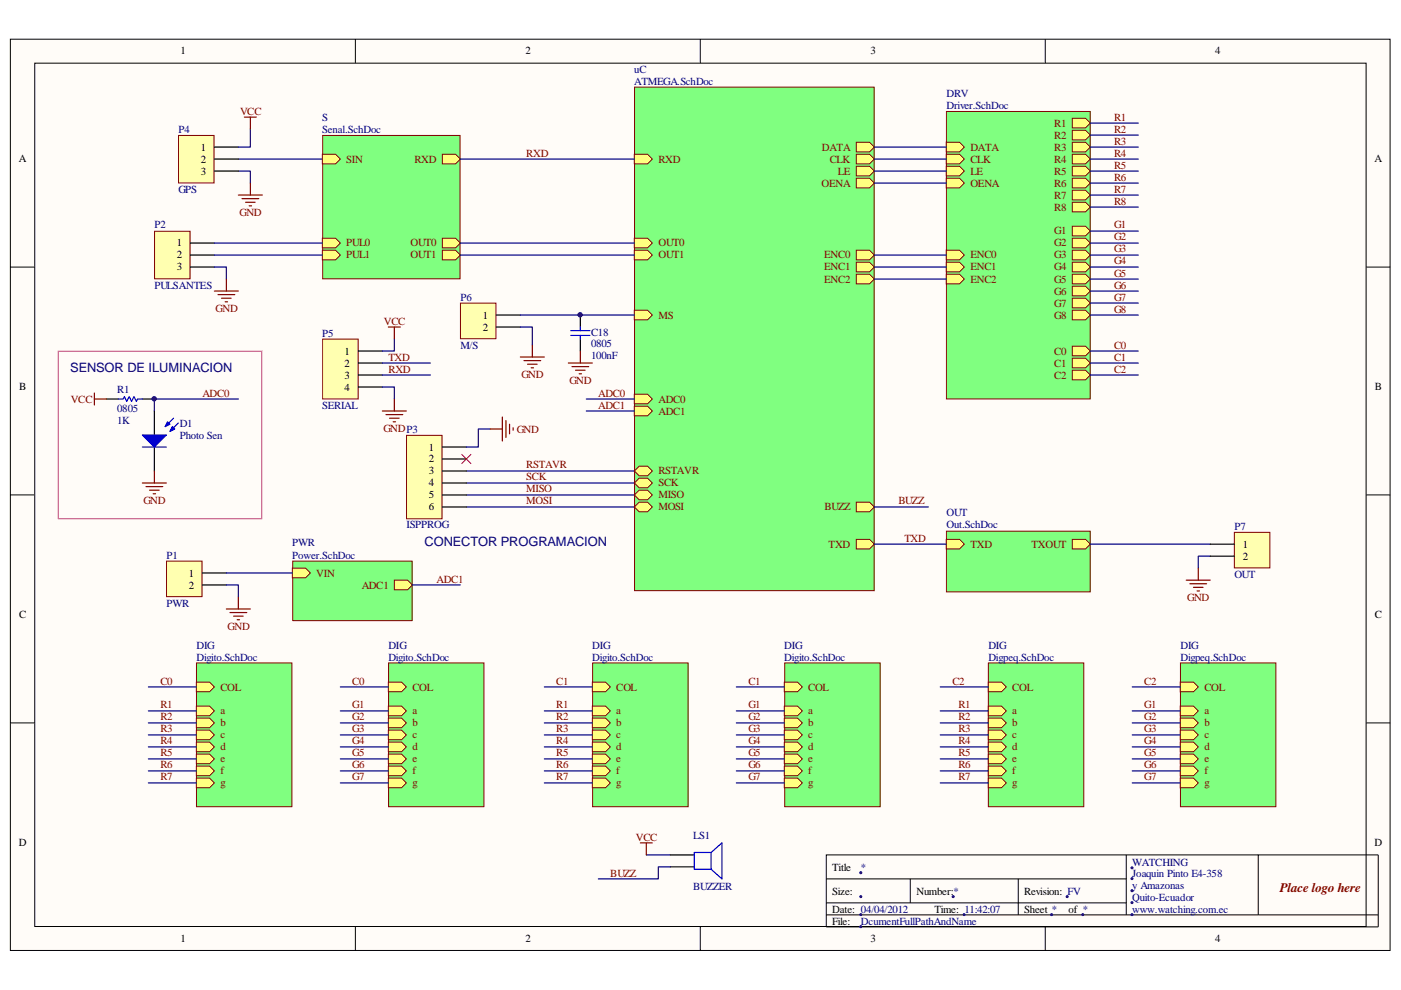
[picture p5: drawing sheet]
<svg xmlns="http://www.w3.org/2000/svg" width="297mm" height="210mm" viewBox="0 0 297 210" stroke-linecap="round" stroke-linejoin="round" font-family="sans-serif">
<path d="M2.3 8.4h292.4v193.1h-292.4z" fill="#fffcf8"/>
<path d="M2.2 8.3h292.5v193.2h-292.5z" fill="none" stroke="#000" stroke-width=".21"/>
<path d="M7.5 13.5h282.1v182.9h-282.1z" fill="#fffcf8"/>
<g fill="none" stroke="#000" stroke-width=".21">
<path d="M7.4 13.4h282.2v183h-282.2zM75.3 8.3v5.1M148.5 8.3v5.1M221.6 8.3v5.1M2.2 56.6h5.1M289.7 56.6h5.1M2.2 104.9h5.1M289.7 104.9h5.1M2.2 153.3h5.1M289.7 153.3h5.1M75.3 196.5v5.1M148.5 196.5v5.1"/>
<path d="M175.2 186.3h63.6M175.2 194h117M175.2 191.4h63.6M193 186.3v5.1M215.9 186.3v7.7M221.6 196.5v5.1M238.8 181.3v12.7M266.8 181.3h-91.6v15.2h117v-15.2h-25.4v12.7"/>
</g>
<g fill="#000080" stroke="#000080" stroke-width=".21">
<circle cx="182.5" cy="185" r=".21"/>
<circle cx="182.5" cy="190.1" r=".21"/>
<circle cx="202.1" cy="190.1" r=".21"/>
<circle cx="240" cy="184" r=".21"/>
<circle cx="226.3" cy="190.1" r=".21"/>
<circle cx="240" cy="186.3" r=".21"/>
<circle cx="240" cy="188.8" r=".21"/>
<circle cx="240" cy="191.4" r=".21"/>
<circle cx="240" cy="193.9" r=".21"/>
<circle cx="182.5" cy="193.9" r=".21"/>
<circle cx="204.4" cy="193.9" r=".2"/>
<circle cx="182.5" cy="196.5" r=".21"/>
<circle cx="229.6" cy="193.9" r=".21"/>
<circle cx="223" cy="193.9" r=".21"/>
</g>
<path d="M50.5 36.3h2.6v2.5M50.5 33.7h17.8" fill="none" stroke="#000080" stroke-width=".25"/>
<path d="M53.1 38.8v2.6M50.5 41.4h5.1M51.3 42.1h3.6M52.1 42.9h2M52.8 43.6h.5" fill="none" stroke="#800000" stroke-width=".25"/>
<path d="M68.5 28.8h29v30.3h-29z" fill="#80ff80"/>
<path d="M68.4 28.7h29.1v30.4h-29.1z" fill="none" stroke="#800000" stroke-width=".21"/>
<g fill="#ffff80" stroke="#800000" stroke-width=".21">
<path d="M68.3 32.7h2.8l1.1 1-1.1 1h-2.8z" fill-rule="evenodd"/>
<path d="M93.8 32.7h2.8l1 1-1 1h-2.8z" fill-rule="evenodd"/>
<path d="M68.3 50.5h2.8l1.1 1-1.1 1h-2.8z" fill-rule="evenodd"/>
<path d="M68.3 53.1h2.8l1.1 1-1.1 1h-2.8z" fill-rule="evenodd"/>
<path d="M93.8 50.5h2.8l1 1-1 1h-2.8z" fill-rule="evenodd"/>
<path d="M93.8 53.1h2.8l1 1-1 1h-2.8z" fill-rule="evenodd"/>
</g>
<path d="M32.9 49.1h7.4v10h-7.4z" fill="#ffffb0"/>
<path d="M32.8 49h7.5v10.1h-7.5z" fill="none" stroke="#800000" stroke-width=".21"/>
<path d="M40.4 51.5h5.1M40.4 54.1h5.1M40.4 56.6h5.1" fill="none" stroke="#000" stroke-width=".25"/>
<path d="M45.5 56.6h2.5v2.6M45.5 51.5h22.8M45.5 54.1h22.8M98.9 99.9h35.6M98.9 102.4h35.6M98.9 104.9h35.6M98.9 107.5h35.6" fill="none" stroke="#000080" stroke-width=".25"/>
<path d="M48 59.2v2.5M45.5 61.7h5M46.2 62.5h3.6M47 63.2h2M47.7 64h.5" fill="none" stroke="#800000" stroke-width=".25"/>
<path d="M86.3 92.4h7.4v17.6h-7.4z" fill="#ffffb0"/>
<path d="M86.2 92.3h7.5v17.7h-7.5z" fill="none" stroke="#800000" stroke-width=".21"/>
<path d="M93.8 94.8h5.1M93.8 97.3h5.1M93.8 99.9h5.1M93.8 102.4h5.1M93.8 104.9h5.1M93.8 107.5h5.1" fill="none" stroke="#000" stroke-width=".25"/>
<path d="M104 91h-2.6v3.8h-2.5" fill="none" stroke="#000080" stroke-width=".25"/>
<path d="M104 91h2.5M106.5 88.4v5.1M107.3 89.2v3.5M108 89.9v2.1M108.8 90.7v.5" fill="none" stroke="#800000" stroke-width=".25"/>
<path d="M97.9 96.3l2 2M99.9 96.3l-2 2" fill="none" stroke="#f00" stroke-width=".21"/>
<path d="M134.6 18.6h50.7v106.6h-50.7z" fill="#80ff80"/>
<path d="M134.5 18.5h50.8v106.7h-50.8z" fill="none" stroke="#800000" stroke-width=".21"/>
<g fill="#ffff80" stroke="#800000" stroke-width=".21">
<path d="M134.5 104.9l1-1h1.8l1 1-1 1.1h-1.8z" fill-rule="evenodd"/>
<path d="M134.5 107.5l1-1h1.8l1 1-1 1h-1.8z" fill-rule="evenodd"/>
<path d="M135.5 101.4h1.8l1 1-1 1h-1.8l-1-1z" fill-rule="evenodd"/>
<path d="M134.5 99.9l1-1.1h1.8l1 1.1-1 1h-1.8z" fill-rule="evenodd"/>
<path d="M134.5 32.7h2.8l1 1-1 1h-2.8z" fill-rule="evenodd"/>
<path d="M181.6 30.2h2.8l1 1-1 1h-2.8z" fill-rule="evenodd"/>
<path d="M181.6 32.7h2.8l1 1-1 1h-2.8z" fill-rule="evenodd"/>
<path d="M181.6 35.3h2.8l1 1-1 1h-2.8z" fill-rule="evenodd"/>
<path d="M181.6 37.8h2.8l1 1-1 1h-2.8z" fill-rule="evenodd"/>
<path d="M134.5 83.6h2.8l1 1-1 1h-2.8z" fill-rule="evenodd"/>
<path d="M134.5 86.1h2.8l1 1-1 1.1h-2.8z" fill-rule="evenodd"/>
<path d="M181.6 114.4h2.8l1 1-1 1h-2.8z" fill-rule="evenodd"/>
<path d="M181.6 53.1h2.8l1 1-1 1h-2.8z" fill-rule="evenodd"/>
<path d="M181.6 55.6h2.8l1 1-1 1h-2.8z" fill-rule="evenodd"/>
<path d="M181.6 106.5h2.8l1 1-1 1h-2.8z" fill-rule="evenodd"/>
<path d="M134.5 50.5h2.8l1 1-1 1h-2.8z" fill-rule="evenodd"/>
<path d="M134.5 53.1h2.8l1 1-1 1h-2.8z" fill-rule="evenodd"/>
<path d="M134.5 65.8h2.8l1 1-1 1h-2.8z" fill-rule="evenodd"/>
<path d="M181.6 58.1h2.8l1 1.1-1 1h-2.8z" fill-rule="evenodd"/>
</g>
<path d="M97.6 33.7h36.9M97.6 51.5h36.9M97.6 54.1h36.9M124.3 84.6h10.2" fill="none" stroke="#000080" stroke-width=".25"/>
<path d="M22.6 84.6h2.5M30.2 84.6h2.5M32.7 87.1v5.1M32.7 94.8v5.1" fill="none" stroke="#000" stroke-width=".25"/>
<path d="M25.1 84.6h1l.3-.5 .5 1 .5-1 .5 1 .5-1 .5 1 .3-.5h1M30.2 94.8h5.1M36.8 88.7l-1.8 1.7M37.8 89.7l-1.8 1.8" fill="none" stroke="#00f" stroke-width=".25"/>
<path d="M20 83.3v2.6M20 84.6h2.6M32.7 99.9v2.5M30.2 102.4h5.1M31 103.2h3.5M31.7 103.9h2M32.5 104.7h.5" fill="none" stroke="#800000" stroke-width=".25"/>
<g fill="#00f" stroke="#00f" stroke-width=".25">
<path d="M30.2 92.2h5.1l-2.6 2.6z"/>
<path d="M36.5 90.4l.6 .6-1.1 .5z"/>
<path d="M35.5 89.4l.5 .5-1 .5z"/>
</g>
<path d="M62.1 119.1h25.3v12.5h-25.3z" fill="#80ff80"/>
<path d="M62.1 119h25.3v12.6h-25.3z" fill="none" stroke="#800000" stroke-width=".21"/>
<g fill="#ffff80" stroke="#800000" stroke-width=".21">
<path d="M83.6 123h2.8l1 1-1 1h-2.8z" fill-rule="evenodd"/>
<path d="M62 120.5h2.8l1 1-1 1h-2.8z" fill-rule="evenodd"/>
</g>
<path d="M124.3 87.1h10.2M87.4 124h10.2" fill="none" stroke="#000080" stroke-width=".25"/>
<path d="M200.7 23.7h30.4v60.9h-30.4z" fill="#80ff80"/>
<path d="M200.7 23.6h30.4v61h-30.4z" fill="none" stroke="#800000" stroke-width=".21"/>
<g fill="#ffff80" stroke="#800000" stroke-width=".21">
<path d="M200.6 30.2h2.8l1 1-1 1h-2.8z" fill-rule="evenodd"/>
<path d="M200.6 32.7h2.8l1 1-1 1h-2.8z" fill-rule="evenodd"/>
<path d="M200.6 35.3h2.8l1 1-1 1h-2.8z" fill-rule="evenodd"/>
<path d="M200.6 37.8h2.8l1 1-1 1h-2.8z" fill-rule="evenodd"/>
<path d="M227.3 25.1h2.8l1.1 1-1.1 1h-2.8z" fill-rule="evenodd"/>
<path d="M227.3 27.6h2.8l1.1 1-1.1 1.1h-2.8z" fill-rule="evenodd"/>
<path d="M227.3 30.2h2.8l1.1 1-1.1 1h-2.8z" fill-rule="evenodd"/>
<path d="M227.3 32.7h2.8l1.1 1-1.1 1h-2.8z" fill-rule="evenodd"/>
<path d="M227.3 35.3h2.8l1.1 1-1.1 1h-2.8z" fill-rule="evenodd"/>
<path d="M227.3 37.8h2.8l1.1 1-1.1 1h-2.8z" fill-rule="evenodd"/>
<path d="M227.3 40.3h2.8l1.1 1.1-1.1 1h-2.8z" fill-rule="evenodd"/>
<path d="M227.3 42.9h2.8l1.1 1-1.1 1h-2.8z" fill-rule="evenodd"/>
<path d="M227.3 48h2.8l1.1 1-1.1 1h-2.8z" fill-rule="evenodd"/>
<path d="M227.3 50.5h2.8l1.1 1-1.1 1h-2.8z" fill-rule="evenodd"/>
<path d="M227.3 53.1h2.8l1.1 1-1.1 1h-2.8z" fill-rule="evenodd"/>
<path d="M227.3 55.6h2.8l1.1 1-1.1 1h-2.8z" fill-rule="evenodd"/>
<path d="M227.3 58.1h2.8l1.1 1.1-1.1 1h-2.8z" fill-rule="evenodd"/>
<path d="M227.3 60.7h2.8l1.1 1-1.1 1h-2.8z" fill-rule="evenodd"/>
<path d="M227.3 63.2h2.8l1.1 1-1.1 1.1h-2.8z" fill-rule="evenodd"/>
<path d="M227.3 65.8h2.8l1.1 1-1.1 1h-2.8z" fill-rule="evenodd"/>
<path d="M227.3 73.4h2.8l1.1 1-1.1 1h-2.8z" fill-rule="evenodd"/>
<path d="M227.3 75.9h2.8l1.1 1.1-1.1 1h-2.8z" fill-rule="evenodd"/>
<path d="M200.6 53.1h2.8l1 1-1 1h-2.8z" fill-rule="evenodd"/>
<path d="M200.6 55.6h2.8l1 1-1 1h-2.8z" fill-rule="evenodd"/>
<path d="M227.3 78.5h2.8l1.1 1-1.1 1h-2.8z" fill-rule="evenodd"/>
<path d="M200.6 58.1h2.8l1 1.1-1 1h-2.8z" fill-rule="evenodd"/>
</g>
<path d="M185.4 31.2h15.2M185.4 33.7h15.2M185.4 36.3h15.2M185.4 38.8h15.2" fill="none" stroke="#000080" stroke-width=".25"/>
<path d="M200.7 112.7h30.4v12.8h-30.4z" fill="#80ff80"/>
<path d="M200.7 112.6h30.4v12.9h-30.4z" fill="none" stroke="#800000" stroke-width=".21"/>
<g fill="#ffff80" stroke="#800000" stroke-width=".21">
<path d="M200.6 114.4h2.8l1 1-1 1h-2.8z" fill-rule="evenodd"/>
<path d="M227.3 114.4h2.8l1.1 1-1.1 1h-2.8z" fill-rule="evenodd"/>
</g>
<path d="M185.4 115.4h15.2M231.2 115.4h25.4M256.6 117.9h-2.5v2.6" fill="none" stroke="#000080" stroke-width=".25"/>
<path d="M251.5 123h5.1M252.3 123.8h3.5M253 124.5h2.1M253.8 125.3h.5M254.1 120.5v2.5" fill="none" stroke="#800000" stroke-width=".25"/>
<path d="M41.7 140.6h20.2v30.4h-20.2z" fill="#80ff80"/>
<path d="M41.7 140.6h20.2v30.4h-20.2z" fill="none" stroke="#800000" stroke-width=".21"/>
<g fill="#ffff80" stroke="#800000" stroke-width=".21">
<path d="M41.6 144.6h2.8l1.1 1-1.1 1.1h-2.8z" fill-rule="evenodd"/>
<path d="M41.6 149.7h2.8l1.1 1-1.1 1.1h-2.8z" fill-rule="evenodd"/>
<path d="M41.6 152.3h2.8l1.1 1-1.1 1h-2.8z" fill-rule="evenodd"/>
<path d="M41.6 154.8h2.8l1.1 1-1.1 1h-2.8z" fill-rule="evenodd"/>
<path d="M41.6 157.3h2.8l1.1 1.1-1.1 1h-2.8z" fill-rule="evenodd"/>
<path d="M41.6 159.9h2.8l1.1 1-1.1 1h-2.8z" fill-rule="evenodd"/>
<path d="M41.6 162.4h2.8l1.1 1.1-1.1 1h-2.8z" fill-rule="evenodd"/>
<path d="M41.6 165h2.8l1.1 1-1.1 1h-2.8z" fill-rule="evenodd"/>
</g>
<path d="M31.5 145.6h10.1M31.5 150.7h10.1M31.5 153.3h10.1M31.5 155.8h10.1M31.5 158.4h10.1M31.5 160.9h10.1M31.5 163.5h10.1M31.5 166h10.1" fill="none" stroke="#000080" stroke-width=".25"/>
<path d="M82.5 140.6h20.1v30.4h-20.1z" fill="#80ff80"/>
<path d="M82.4 140.6h20.2v30.4h-20.2z" fill="none" stroke="#800000" stroke-width=".21"/>
<g fill="#ffff80" stroke="#800000" stroke-width=".21">
<path d="M82.3 144.6h2.8l1.1 1-1.1 1.1h-2.8z" fill-rule="evenodd"/>
<path d="M82.3 149.7h2.8l1.1 1-1.1 1.1h-2.8z" fill-rule="evenodd"/>
<path d="M82.3 152.3h2.8l1.1 1-1.1 1h-2.8z" fill-rule="evenodd"/>
<path d="M82.3 154.8h2.8l1.1 1-1.1 1h-2.8z" fill-rule="evenodd"/>
<path d="M82.3 157.3h2.8l1.1 1.1-1.1 1h-2.8z" fill-rule="evenodd"/>
<path d="M82.3 159.9h2.8l1.1 1-1.1 1h-2.8z" fill-rule="evenodd"/>
<path d="M82.3 162.4h2.8l1.1 1.1-1.1 1h-2.8z" fill-rule="evenodd"/>
<path d="M82.3 165h2.8l1.1 1-1.1 1h-2.8z" fill-rule="evenodd"/>
</g>
<path d="M72.2 145.6h10.1M72.2 150.7h10.1M72.2 153.3h10.1M72.2 155.8h10.1M72.2 158.4h10.1M72.2 160.9h10.1M72.2 163.5h10.1M72.2 166h10.1" fill="none" stroke="#000080" stroke-width=".25"/>
<path d="M125.7 140.6h20.2v30.4h-20.2z" fill="#80ff80"/>
<path d="M125.6 140.6h20.3v30.4h-20.3z" fill="none" stroke="#800000" stroke-width=".21"/>
<g fill="#ffff80" stroke="#800000" stroke-width=".21">
<path d="M125.6 144.6h2.8l1 1-1 1.1h-2.8z" fill-rule="evenodd"/>
<path d="M125.6 149.7h2.8l1 1-1 1.1h-2.8z" fill-rule="evenodd"/>
<path d="M125.6 152.3h2.8l1 1-1 1h-2.8z" fill-rule="evenodd"/>
<path d="M125.6 154.8h2.8l1 1-1 1h-2.8z" fill-rule="evenodd"/>
<path d="M125.6 157.3h2.8l1 1.1-1 1h-2.8z" fill-rule="evenodd"/>
<path d="M125.6 159.9h2.8l1 1-1 1h-2.8z" fill-rule="evenodd"/>
<path d="M125.6 162.4h2.8l1 1.1-1 1h-2.8z" fill-rule="evenodd"/>
<path d="M125.6 165h2.8l1 1-1 1h-2.8z" fill-rule="evenodd"/>
</g>
<path d="M115.4 145.6h10.2M115.4 150.7h10.2M115.4 153.3h10.2M115.4 155.8h10.2M115.4 158.4h10.2M115.4 160.9h10.2M115.4 163.5h10.2M115.4 166h10.2" fill="none" stroke="#000080" stroke-width=".25"/>
<path d="M166.5 140.6h20.1v30.4h-20.1z" fill="#80ff80"/>
<path d="M166.4 140.6h20.2v30.4h-20.2z" fill="none" stroke="#800000" stroke-width=".21"/>
<g fill="#ffff80" stroke="#800000" stroke-width=".21">
<path d="M166.3 144.6h2.8l1 1-1 1.1h-2.8z" fill-rule="evenodd"/>
<path d="M166.3 149.7h2.8l1 1-1 1.1h-2.8z" fill-rule="evenodd"/>
<path d="M166.3 152.3h2.8l1 1-1 1h-2.8z" fill-rule="evenodd"/>
<path d="M166.3 154.8h2.8l1 1-1 1h-2.8z" fill-rule="evenodd"/>
<path d="M166.3 157.3h2.8l1 1.1-1 1h-2.8z" fill-rule="evenodd"/>
<path d="M166.3 159.9h2.8l1 1-1 1h-2.8z" fill-rule="evenodd"/>
<path d="M166.3 162.4h2.8l1 1.1-1 1h-2.8z" fill-rule="evenodd"/>
<path d="M166.3 165h2.8l1 1-1 1h-2.8z" fill-rule="evenodd"/>
</g>
<path d="M156.1 145.6h10.2M156.1 150.7h10.2M156.1 153.3h10.2M156.1 155.8h10.2M156.1 158.4h10.2M156.1 160.9h10.2M156.1 163.5h10.2M156.1 166h10.2" fill="none" stroke="#000080" stroke-width=".25"/>
<path d="M209.6 140.6h20.2v30.4h-20.2z" fill="#80ff80"/>
<path d="M209.5 140.6h20.3v30.4h-20.3z" fill="none" stroke="#800000" stroke-width=".21"/>
<g fill="#ffff80" stroke="#800000" stroke-width=".21">
<path d="M209.5 144.6h2.8l1.1 1-1.1 1.1h-2.8z" fill-rule="evenodd"/>
<path d="M209.5 149.7h2.8l1.1 1-1.1 1.1h-2.8z" fill-rule="evenodd"/>
<path d="M209.5 152.3h2.8l1.1 1-1.1 1h-2.8z" fill-rule="evenodd"/>
<path d="M209.5 154.8h2.8l1.1 1-1.1 1h-2.8z" fill-rule="evenodd"/>
<path d="M209.5 157.3h2.8l1.1 1.1-1.1 1h-2.8z" fill-rule="evenodd"/>
<path d="M209.5 159.9h2.8l1.1 1-1.1 1h-2.8z" fill-rule="evenodd"/>
<path d="M209.5 162.4h2.8l1.1 1.1-1.1 1h-2.8z" fill-rule="evenodd"/>
<path d="M209.5 165h2.8l1.1 1-1.1 1h-2.8z" fill-rule="evenodd"/>
</g>
<path d="M199.4 145.6h10.1M199.4 150.7h10.1M199.4 153.3h10.1M199.4 155.8h10.1M199.4 158.4h10.1M199.4 160.9h10.1M199.4 163.5h10.1M199.4 166h10.1" fill="none" stroke="#000080" stroke-width=".25"/>
<path d="M250.4 140.6h20.1v30.4h-20.1z" fill="#80ff80"/>
<path d="M250.3 140.6h20.2v30.4h-20.2z" fill="none" stroke="#800000" stroke-width=".21"/>
<g fill="#ffff80" stroke="#800000" stroke-width=".21">
<path d="M250.2 144.6h2.8l1.1 1-1.1 1.1h-2.8z" fill-rule="evenodd"/>
<path d="M250.2 149.7h2.8l1.1 1-1.1 1.1h-2.8z" fill-rule="evenodd"/>
<path d="M250.2 152.3h2.8l1.1 1-1.1 1h-2.8z" fill-rule="evenodd"/>
<path d="M250.2 154.8h2.8l1.1 1-1.1 1h-2.8z" fill-rule="evenodd"/>
<path d="M250.2 157.3h2.8l1.1 1.1-1.1 1h-2.8z" fill-rule="evenodd"/>
<path d="M250.2 159.9h2.8l1.1 1-1.1 1h-2.8z" fill-rule="evenodd"/>
<path d="M250.2 162.4h2.8l1.1 1.1-1.1 1h-2.8z" fill-rule="evenodd"/>
<path d="M250.2 165h2.8l1.1 1-1.1 1h-2.8z" fill-rule="evenodd"/>
</g>
<g fill="none" stroke="#000080" stroke-width=".25">
<path d="M231.2 26.1h10.1M231.2 28.6h10.1M231.2 31.2h10.1M231.2 33.7h10.1M231.2 36.3h10.1M231.2 38.8h10.1M185.4 54.1h15.2M185.4 56.6h15.2M231.2 41.4h10.1M231.2 43.9h10.1M231.2 49h10.1M231.2 51.5h10.1"/>
<path d="M231.2 54.1h10.1M231.2 56.6h10.1M231.2 59.2h10.1M231.2 61.7h10.1M231.2 64.2h10.1M231.2 66.8h10.1M231.2 74.4h10.1M231.2 77h10.1M50.5 84.6h-17.8v2.5M185.4 107.5h11.4M240.1 145.6h10.1M240.1 150.7h10.1"/>
<path d="M240.1 153.3h10.1M240.1 155.8h10.1M240.1 158.4h10.1M240.1 160.9h10.1M240.1 163.5h10.1M240.1 166h10.1M137 181.3h5.1"/>
</g>
<path d="M12.4 74.4h43.1v35.6h-43.1z" fill="none" stroke="#f0f" stroke-width=".25"/>
<path d="M142.1 181.3h5.1M142.1 183.8h5.1" fill="none" stroke="#000" stroke-width=".25"/>
<path d="M150.8 180.7l2.3-2v7.6l-2.3-2M150.8 180.7v3.6M150.8 180.7h-3.6v3.6h3.6" fill="none" stroke="#00f" stroke-width=".25"/>
<path d="M35.4 119.1h7.4v7.4h-7.4z" fill="#ffffb0"/>
<path d="M35.3 119h7.5v7.5h-7.5z" fill="none" stroke="#800000" stroke-width=".21"/>
<path d="M42.9 121.5h5.1M42.9 124h5.1" fill="none" stroke="#000" stroke-width=".25"/>
<path d="M48 124h2.5v2.6M48 121.5h14" fill="none" stroke="#000080" stroke-width=".25"/>
<path d="M48 129.1h5.1M48.8 129.9h3.5M49.5 130.6h2.1M50.3 131.4h.5M50.5 126.6v2.5" fill="none" stroke="#800000" stroke-width=".25"/>
<path d="M37.9 28.8h7.5v10h-7.5z" fill="#ffffb0"/>
<path d="M37.8 28.7h7.6v10.1h-7.6z" fill="none" stroke="#800000" stroke-width=".21"/>
<path d="M45.5 31.2h5M45.5 33.7h5M45.5 36.3h5" fill="none" stroke="#000" stroke-width=".25"/>
<path d="M53.1 27.4v3.8h-2.6" fill="none" stroke="#000080" stroke-width=".25"/>
<path d="M51.8 24.8h2.6M53.1 24.8v2.6" fill="none" stroke="#800000" stroke-width=".25"/>
<path d="M261.8 113h7.4v7.4h-7.4z" fill="#ffffb0"/>
<path d="M261.7 112.9h7.5v7.5h-7.5z" fill="none" stroke="#800000" stroke-width=".21"/>
<path d="M256.6 115.4h5.1M256.6 117.9h5.1" fill="none" stroke="#000" stroke-width=".25"/>
<path d="M97.7 64.4h7.5v7.4h-7.5z" fill="#ffffb0"/>
<path d="M97.6 64.3h7.6v7.5h-7.6z" fill="none" stroke="#800000" stroke-width=".21"/>
<path d="M105.2 66.8h5.1M105.2 69.3h5.1M123 66.8v2.5M123 71.9v2.5" fill="none" stroke="#000" stroke-width=".25"/>
<path d="M121 70.1h4.1M121 71.1h4.1M123 69.3v.8M123 71.1v.8" fill="none" stroke="#00f" stroke-width=".25"/>
<path d="M110.3 75.7h5.1M111.1 76.5h3.5M111.8 77.2h2.1M112.6 78h.5M112.9 73.2v2.5M120.5 77h5.1M121.3 77.7h3.5M122 78.5h2.1M122.8 79.3h.5M123 74.4v2.6M135.8 178.7h2.5M137 178.7v2.6" fill="none" stroke="#800000" stroke-width=".25"/>
<path d="M110.3 69.3h2.6v3.9M110.3 66.8h24.2M231.2 79.5h10.1M142.1 183.8h-2.5v2.5h-12.7" fill="none" stroke="#000080" stroke-width=".25"/>
<path d="M68.5 72h7.4v12.6h-7.4z" fill="#ffffb0"/>
<path d="M68.4 71.9h7.5v12.7h-7.5z" fill="none" stroke="#800000" stroke-width=".21"/>
<path d="M76 74.4h5.1M76 77h5.1M76 79.5h5.1M76 82.1h5.1" fill="none" stroke="#000" stroke-width=".25"/>
<path d="M185.4 59.2h15.2M81.1 77h10.1M81.1 79.5h10.1M83.6 71.9v2.5h-2.5M81.1 82.1h2.5v2.5" fill="none" stroke="#000080" stroke-width=".25"/>
<path d="M82.3 69.3h2.6M83.6 69.3v2.6M81.1 87.1h5.1M81.8 87.9h3.6M82.6 88.7h2M83.4 89.4h.5M83.6 84.6v2.5" fill="none" stroke="#800000" stroke-width=".25"/>
<g fill="#000080" stroke="#000080" stroke-width=".21">
<circle cx="32.7" cy="84.6" r=".46"/>
<circle cx="123" cy="66.7" r=".46"/>
</g>
<text font-size="2.8" fill="#800000" x="271.4" y="189.1">Place logo here</text>
<g font-size="2.7" fill="#000080">
<text x="14.9" y="78.9">SENSOR DE ILUMINACION</text>
<text x="90" y="115.8">CONECTOR PROGRAMACION</text>
</g>
<g font-size="2.3">
<text x="38.3" y="11.5">1</text>
<text x="111.4" y="11.5">2</text>
<text x="184.6" y="11.5">3</text>
<text x="257.6" y="11.5">4</text>
<text x="4" y="34.4">A</text>
<text x="42.6" y="31.9">1</text>
<text x="42.6" y="34.5">2</text>
<text x="291.4" y="34.4">A</text>
<text x="42.6" y="37">3</text>
<text x="37.5" y="52.3">1</text>
<text x="37.5" y="54.8">2</text>
<text x="37.5" y="57.3">3</text>
<text x="102.4" y="67.6">1</text>
<text x="102.4" y="70.1">2</text>
<text x="73.1" y="75.2">1</text>
<text x="73.1" y="77.7">2</text>
<text x="4.1" y="82.7">B</text>
<text x="73.1" y="80.3">3</text>
<text x="73.1" y="82.8">4</text>
<text x="291.5" y="82.7">B</text>
<text x="90.9" y="95.5">1</text>
<text x="90.9" y="98.1">2</text>
<text x="90.9" y="100.6">3</text>
<text x="90.9" y="103.1">4</text>
<text x="90.9" y="105.7">5</text>
<text x="90.9" y="108.2">6</text>
<text x="263.5" y="116.1">1</text>
<text x="263.5" y="118.7">2</text>
<text x="40" y="122.3">1</text>
<text x="40" y="124.8">2</text>
<text x="4.1" y="131.1">C</text>
<text x="291.5" y="131.1">C</text>
<text x="4" y="179.4">D</text>
<text x="291.4" y="179.4">D</text>
<text x="176.4" y="184.6">Title</text>
<text x="176.4" y="189.7">Size:</text>
<text x="194.3" y="189.7">Number:*</text>
<text x="217.2" y="189.7">Revision: FV</text>
<text x="176.4" y="193.5">Date: 04/04/2012</text>
<text x="176.4" y="196">File:</text>
<text x="198.1" y="193.5">Time: 11:42:07</text>
<text x="217.2" y="193.5">Sheet *</text>
<text x="226.6" y="193.5">of *</text>
<text x="38.3" y="199.8">1</text>
<text x="111.4" y="199.8">2</text>
<text x="184.6" y="199.8">3</text>
<text x="257.6" y="199.8">4</text>
</g>
<g font-size="2.3" fill="#000080">
<text x="134.5" y="15.4">uC</text>
<text x="134.5" y="18">ATMEGA.SchDoc</text>
<text x="200.7" y="20.5">DRV</text>
<text x="200.7" y="23">Driver.SchDoc</text>
<text x="37.8" y="28.1">P4</text>
<text x="68.3" y="25.6">S</text>
<text x="68.3" y="28.1">Senal.SchDoc</text>
<text x="37.8" y="40.8">GPS</text>
<text x="32.8" y="48.4">P2</text>
<text x="32.8" y="61.2">PULSANTES</text>
<text x="97.6" y="63.8">P6</text>
<text x="68.3" y="71.4">P5</text>
<text x="125.3" y="71.1">C18</text>
<text x="97.6" y="73.9">M/S</text>
<text x="125.3" y="76.2">100nF</text>
<text x="125.3" y="73.7">0805</text>
<text x="24.8" y="83.3">R1</text>
<text x="24.8" y="89.9">1K</text>
<text x="24.8" y="87.4">0805</text>
<text x="68.3" y="86.6">SERIAL</text>
<text x="38.1" y="90.4">D1</text>
<text x="38.1" y="93">Photo Sen</text>
<text x="86.2" y="112">ISPPROG</text>
<text x="200.7" y="109.5">OUT</text>
<text x="200.7" y="112">Out.SchDoc</text>
<text x="261.7" y="112.3">P7</text>
<text x="35.3" y="118.5">P1</text>
<text x="62" y="115.8">PWR</text>
<text x="62" y="118.5">Power.SchDoc</text>
<text x="261.7" y="122.5">OUT</text>
<text x="35.3" y="128.6">PWR</text>
<text x="41.7" y="137.5">DIG</text>
<text x="82.4" y="137.5">DIG</text>
<text x="125.6" y="137.5">DIG</text>
<text x="166.3" y="137.5">DIG</text>
<text x="209.5" y="137.5">DIG</text>
<text x="250.3" y="137.5">DIG</text>
<text x="41.7" y="140.1">Digito.SchDoc</text>
<text x="82.4" y="140.1">Digito.SchDoc</text>
<text x="125.6" y="140.1">Digito.SchDoc</text>
<text x="166.3" y="140.1">Digito.SchDoc</text>
<text x="209.5" y="140.1">Digpeq.SchDoc</text>
<text x="250.3" y="140.1">Digpeq.SchDoc</text>
<text x="147" y="178">LS1</text>
<text x="182.5" y="184.6">*</text>
<text x="240" y="183.6">WATCHING</text>
<text x="240" y="185.9">Joaquin Pinto E4-358</text>
<text x="147" y="188.7">BUZZER</text>
<text x="240" y="188.4">y Amazonas</text>
<text x="240" y="190.9">Quito-Ecuador</text>
<text x="182.5" y="196">DcumentFullPathAndName</text>
<text x="240" y="193.5">www.watching.com.ec</text>
</g>
<g font-size="2.3" fill="#800000">
<text x="50.9" y="24.3">VCC</text>
<text x="223.5" y="26.9">R1</text>
<text x="223.5" y="29.4">R2</text>
<text x="236.2" y="25.6">R1</text>
<text x="236.2" y="28.1">R2</text>
<text x="73.4" y="34.5">SIN</text>
<text x="87.9" y="34.5">RXD</text>
<text x="111.6" y="33.2">RXD</text>
<text x="139.6" y="34.5">RXD</text>
<text x="174.2" y="31.9">DATA</text>
<text x="175.9" y="34.5">CLK</text>
<text x="205.7" y="31.9">DATA</text>
<text x="205.7" y="34.5">CLK</text>
<text x="223.5" y="31.9">R3</text>
<text x="223.5" y="34.5">R4</text>
<text x="236.2" y="30.7">R3</text>
<text x="236.2" y="33.2">R4</text>
<text x="236.2" y="35.7">R5</text>
<text x="174.2" y="39.6">OENA</text>
<text x="177.6" y="37">LE</text>
<text x="205.7" y="37">LE</text>
<text x="205.7" y="39.6">OENA</text>
<text x="223.5" y="37">R5</text>
<text x="223.5" y="39.6">R6</text>
<text x="236.2" y="38.3">R6</text>
<text x="236.2" y="40.8">R7</text>
<text x="50.8" y="45.8">GND</text>
<text x="223.5" y="42.1">R7</text>
<text x="223.5" y="44.6">R8</text>
<text x="236.2" y="43.4">R8</text>
<text x="73.4" y="52.3">PUL0</text>
<text x="87" y="52.3">OUT0</text>
<text x="139.6" y="52.3">OUT0</text>
<text x="223.5" y="49.7">G1</text>
<text x="223.5" y="52.3">G2</text>
<text x="236.2" y="48.4">G1</text>
<text x="236.2" y="51">G2</text>
<text x="236.2" y="53.5">G3</text>
<text x="73.4" y="54.8">PUL1</text>
<text x="87" y="54.8">OUT1</text>
<text x="139.6" y="54.8">OUT1</text>
<text x="174.8" y="54.8">ENC0</text>
<text x="174.8" y="57.3">ENC1</text>
<text x="174.8" y="60">ENC2</text>
<text x="205.7" y="54.8">ENC0</text>
<text x="205.7" y="57.3">ENC1</text>
<text x="205.7" y="60">ENC2</text>
<text x="223.5" y="54.8">G3</text>
<text x="223.5" y="57.3">G4</text>
<text x="223.5" y="60">G5</text>
<text x="236.2" y="56.1">G4</text>
<text x="236.2" y="58.7">G5</text>
<text x="223.5" y="62.5">G6</text>
<text x="223.5" y="65">G7</text>
<text x="236.2" y="61.2">G6</text>
<text x="236.2" y="63.8">G7</text>
<text x="45.7" y="66.2">GND</text>
<text x="81.4" y="68.8">VCC</text>
<text x="139.6" y="67.6">MS</text>
<text x="223.5" y="67.6">G8</text>
<text x="236.2" y="66.3">G8</text>
<text x="82.4" y="76.5">TXD</text>
<text x="223.5" y="75.2">C0</text>
<text x="223.5" y="77.7">C1</text>
<text x="236.2" y="73.9">C0</text>
<text x="236.2" y="76.5">C1</text>
<text x="82.4" y="79">RXD</text>
<text x="110.6" y="80.2">GND</text>
<text x="120.7" y="81.5">GND</text>
<text x="223.5" y="80.3">C2</text>
<text x="236.2" y="79">C2</text>
<text x="15" y="85.4">VCC</text>
<text x="42.9" y="84.1">ADC0</text>
<text x="126.8" y="86.6">ADC1</text>
<text x="126.8" y="84.1">ADC0</text>
<text x="139.6" y="85.4">ADC0</text>
<text x="139.6" y="87.9">ADC1</text>
<text x="81.3" y="91.6">GNDP3</text>
<text x="109.6" y="91.7">GND</text>
<text x="111.6" y="99.3">RSTAVR</text>
<text x="111.6" y="101.9">SCK</text>
<text x="139.6" y="100.6">RSTAVR</text>
<text x="30.4" y="106.9">GND</text>
<text x="111.6" y="106.9">MOSI</text>
<text x="111.6" y="104.4">MISO</text>
<text x="139.6" y="105.7">MISO</text>
<text x="139.6" y="103.1">SCK</text>
<text x="190.5" y="106.9">BUZZ</text>
<text x="139.6" y="108.2">MOSI</text>
<text x="174.8" y="108.2">BUZZ</text>
<text x="175.7" y="116.1">TXD</text>
<text x="191.8" y="114.8">TXD</text>
<text x="205.7" y="116.1">TXD</text>
<text x="218.7" y="116.1">TXOUT</text>
<text x="67.1" y="122.3">VIN</text>
<text x="76.7" y="124.8">ADC1</text>
<text x="92.5" y="123.5">ADC1</text>
<text x="251.7" y="127.5">GND</text>
<text x="48.3" y="133.6">GND</text>
<text x="34" y="145.1">C0</text>
<text x="46.7" y="146.4">COL</text>
<text x="74.7" y="145.1">C0</text>
<text x="87.5" y="146.4">COL</text>
<text x="117.9" y="145.1">C1</text>
<text x="130.6" y="146.4">COL</text>
<text x="158.7" y="145.1">C1</text>
<text x="171.4" y="146.4">COL</text>
<text x="201.9" y="145.1">C2</text>
<text x="214.6" y="146.4">COL</text>
<text x="242.6" y="145.1">C2</text>
<text x="255.4" y="146.4">COL</text>
<text x="34" y="150.2">R1</text>
<text x="34" y="152.8">R2</text>
<text x="34" y="155.3">R3</text>
<text x="46.7" y="151.5">a</text>
<text x="46.7" y="154">b</text>
<text x="74.7" y="150.2">G1</text>
<text x="74.7" y="152.8">G2</text>
<text x="74.7" y="155.3">G3</text>
<text x="87.5" y="151.5">a</text>
<text x="87.5" y="154">b</text>
<text x="117.9" y="150.2">R1</text>
<text x="117.9" y="152.8">R2</text>
<text x="117.9" y="155.3">R3</text>
<text x="130.6" y="151.5">a</text>
<text x="130.6" y="154">b</text>
<text x="158.7" y="150.2">G1</text>
<text x="158.7" y="152.8">G2</text>
<text x="158.7" y="155.3">G3</text>
<text x="171.4" y="151.5">a</text>
<text x="171.4" y="154">b</text>
<text x="203.2" y="150.2">R1</text>
<text x="203.2" y="152.8">R2</text>
<text x="203.2" y="155.3">R3</text>
<text x="214.6" y="151.5">a</text>
<text x="214.6" y="154">b</text>
<text x="242.6" y="150.2">G1</text>
<text x="242.6" y="152.8">G2</text>
<text x="242.6" y="155.3">G3</text>
<text x="255.4" y="151.5">a</text>
<text x="255.4" y="154">b</text>
<text x="34" y="157.8">R4</text>
<text x="34" y="160.4">R5</text>
<text x="46.7" y="156.6">c</text>
<text x="46.7" y="159.1">d</text>
<text x="46.7" y="161.6">e</text>
<text x="74.7" y="157.8">G4</text>
<text x="74.7" y="160.4">G5</text>
<text x="87.5" y="156.6">c</text>
<text x="87.5" y="159.1">d</text>
<text x="87.5" y="161.6">e</text>
<text x="117.9" y="157.8">R4</text>
<text x="117.9" y="160.4">R5</text>
<text x="130.6" y="156.6">c</text>
<text x="130.6" y="159.1">d</text>
<text x="130.6" y="161.6">e</text>
<text x="158.7" y="157.8">G4</text>
<text x="158.7" y="160.4">G5</text>
<text x="171.4" y="156.6">c</text>
<text x="171.4" y="159.1">d</text>
<text x="171.4" y="161.6">e</text>
<text x="203.2" y="157.8">R4</text>
<text x="203.2" y="160.4">R5</text>
<text x="214.6" y="156.6">c</text>
<text x="214.6" y="159.1">d</text>
<text x="214.6" y="161.6">e</text>
<text x="242.6" y="157.8">G4</text>
<text x="242.6" y="160.4">G5</text>
<text x="255.4" y="156.6">c</text>
<text x="255.4" y="159.1">d</text>
<text x="255.4" y="161.6">e</text>
<text x="34" y="162.9">R6</text>
<text x="34" y="165.5">R7</text>
<text x="46.7" y="164.2">f</text>
<text x="46.7" y="166.7">g</text>
<text x="74.7" y="162.9">G6</text>
<text x="74.7" y="165.5">G7</text>
<text x="87.5" y="164.2">f</text>
<text x="87.5" y="166.7">g</text>
<text x="117.9" y="162.9">R6</text>
<text x="117.9" y="165.5">R7</text>
<text x="130.6" y="164.2">f</text>
<text x="130.6" y="166.7">g</text>
<text x="158.7" y="162.9">G6</text>
<text x="158.7" y="165.5">G7</text>
<text x="171.4" y="164.2">f</text>
<text x="171.4" y="166.7">g</text>
<text x="203.2" y="162.9">R6</text>
<text x="203.2" y="165.5">R7</text>
<text x="214.6" y="164.2">f</text>
<text x="214.6" y="166.7">g</text>
<text x="242.6" y="162.9">G6</text>
<text x="242.6" y="165.5">G7</text>
<text x="255.4" y="164.2">f</text>
<text x="255.4" y="166.7">g</text>
<text x="134.8" y="178.2">VCC</text>
<text x="129.4" y="185.9">BUZZ</text>
</g>
</svg>
